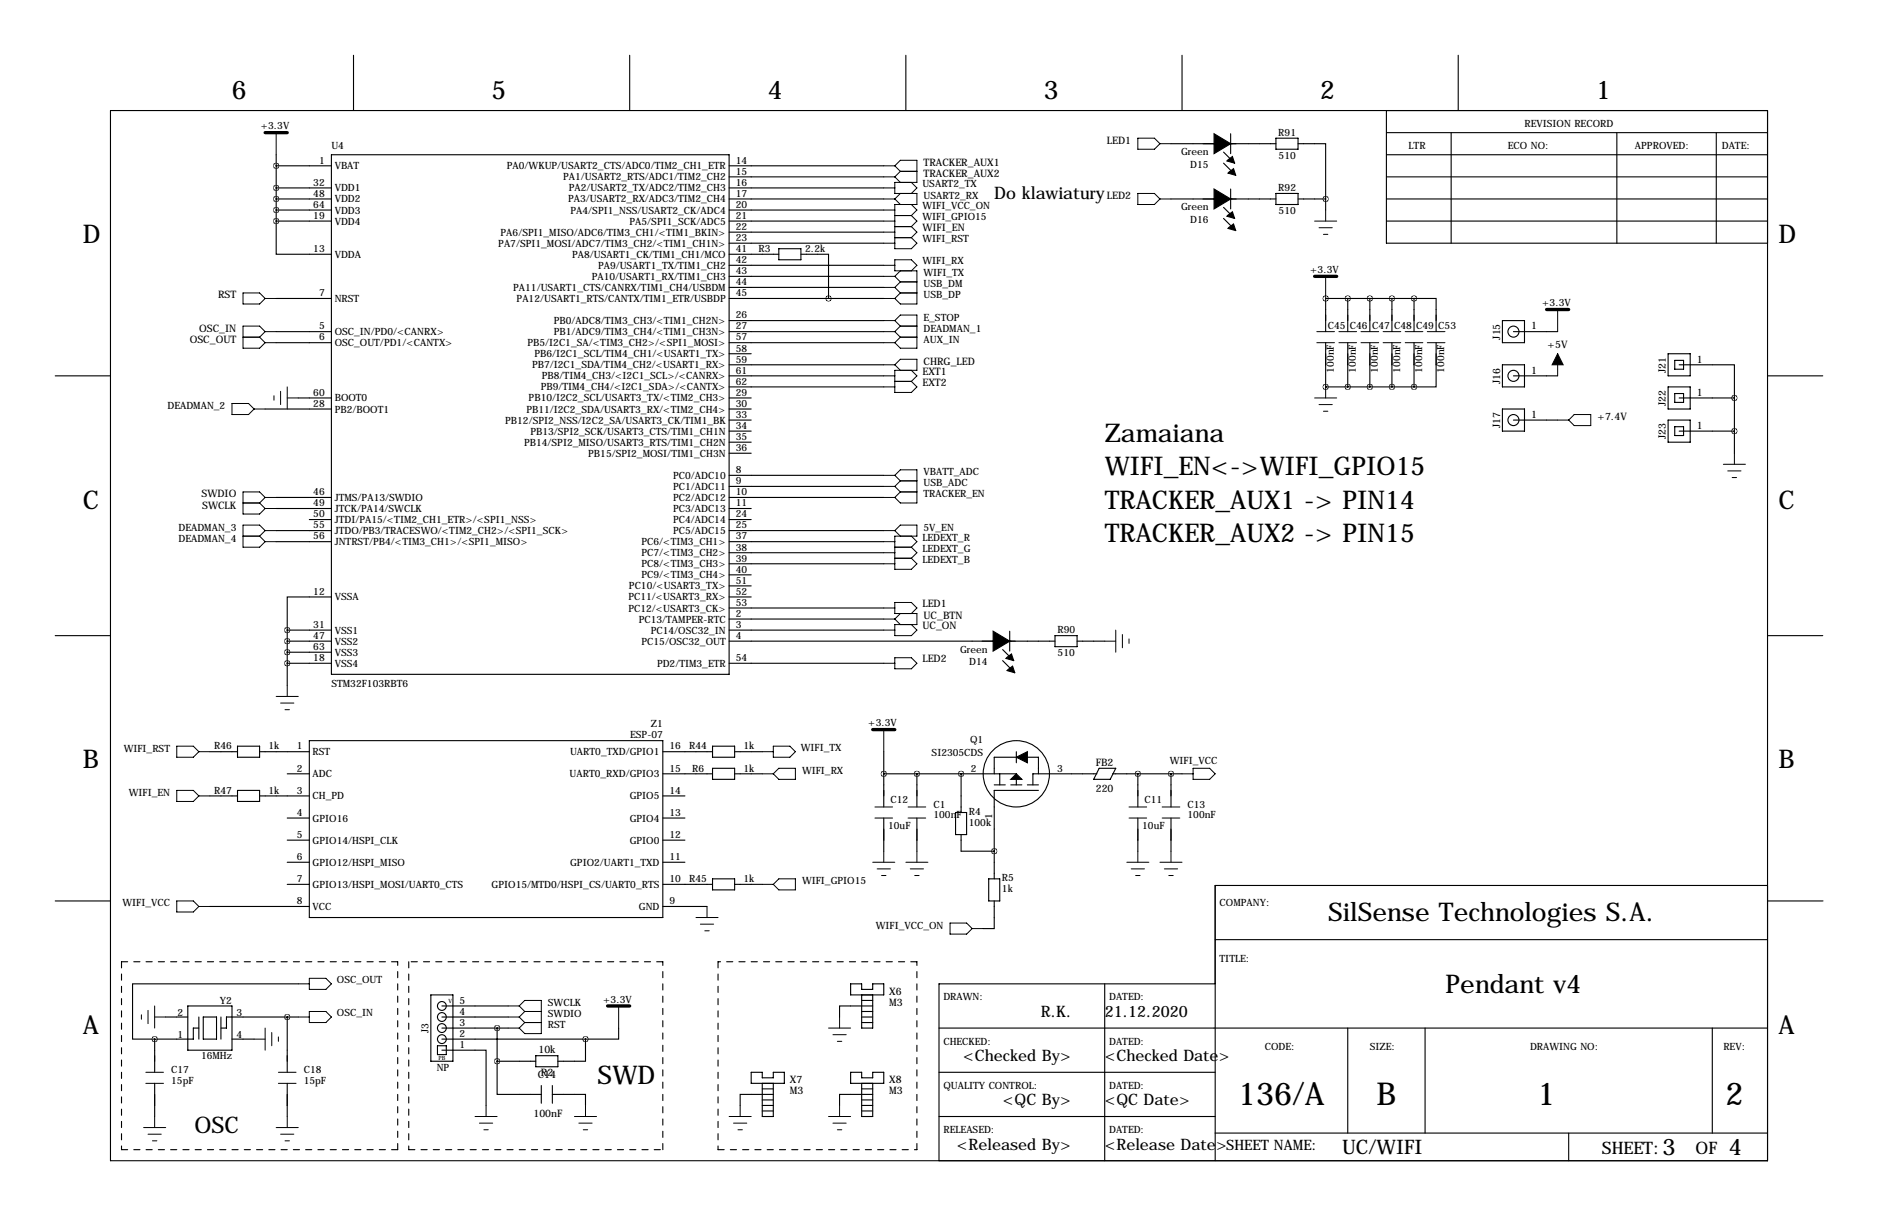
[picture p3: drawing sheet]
<svg xmlns="http://www.w3.org/2000/svg" width="432mm" height="279mm" viewBox="0 0 432 279" stroke-linecap="round" stroke-linejoin="round" font-family="sans-serif">
<g fill="none" stroke="#000" stroke-width=".25">
<path d="M81.3 12.7v12.7M144.8 12.7v12.7M208.3 12.7v12.7M271.8 12.7v12.7M335.3 12.7v12.7M25.4 25.4h381v241.3h-381zM63.5 38.1h12.7M63.5 35.6v15.2M76.2 35.6h91.4v119.3h-91.4zM167.6 38.1h35.6M269.2 33h24.2M281.3 35l2.6 2.5"/>
<path d="M281.3 37.5l2.6 2.5M283 30.7v4.6M293.4 31.8h5v2.5h-5zM298.4 33h6.4v12.7M318.8 30.5h87.6M318.8 35.6h87.6M318.8 25.4v30.5h87.6M333.7 30.5v25.4M371.8 30.5v25.4M394.6 30.5v25.4M63.5 50.8v7.6h12.7M63.5 45.7h12.7"/>
<path d="M63.5 50.8h12.7M63.5 43.2h12.7M63.5 48.3h12.7M167.6 45.7h35.6M167.6 50.8h35.6M167.6 55.9h35.6M167.6 40.6h35.6M167.6 58.4h11.5M167.6 43.2h35.6M167.6 48.3h35.6M167.6 53.3h35.6M179.1 57.2h5v2.5h-5z"/>
<path d="M184.1 58.4h6.4v10.2M269.2 45.7h24.2M281.3 47.7l2.6 2.5M281.3 50.2l2.6 2.5M283 43.4v4.6M293.4 44.4h5v2.6h-5zM298.4 45.7h6.4M304.8 45.7v2.6M318.8 45.7h87.6M318.8 50.8h87.6M318.8 40.6h87.6M63.5 76.2h12.7"/>
<path d="M63.5 78.7h12.7M63.5 68.6h12.7M167.6 76.2h35.6M167.6 78.7h35.6M167.6 68.6h35.6M167.6 73.7h35.6M167.6 61h35.6M167.6 63.5h35.6M167.6 66h35.6M304.8 68.6h.1M304.8 68.6h20.3M304.8 68.6v7.6"/>
<path d="M304.8 78.7v10.2M309.9 68.6v7.6M309.9 78.7v10.2M315 68.6v7.6M315 78.7v10.2M320 68.6v7.6M320 78.7v10.2M325.1 68.6h5.1v7.6M325.1 68.6v7.6M325.1 78.7v10.2M330.2 78.7v10.2h-5.1M345.4 73.7h5.1v5h-5.1z"/>
<path d="M348 76.2h10.1M12.7 86.4h12.7M61 94h15.2M68.6 91.4h7.6M167.6 86.4h35.6M167.6 94h5.1M167.6 91.4h5.1M167.6 96.5h5.1M167.6 99.1h5.1M167.6 81.3h5.1M167.6 83.8h35.6M167.6 88.9h35.6"/>
<path d="M304.8 88.9h.1M304.8 88.9h20.3M345.4 94h5.1v5.1h-5.1zM345.4 83.8h5.1v5.1h-5.1zM348 86.4h10.1M348 96.5h10.1M383.5 81.3h5.1v5.1h-5.1zM383.5 88.9h5.1v5.1h-5.1zM383.5 96.5h5.1v5.1h-5.1zM385.1 82.8h2v2h-2zM385.1 90.4h2v2.1h-2zM385.1 98h2v2.1h-2z"/>
<path d="M386.1 83.8h12.7v7.6M386.1 91.4h12.7M386.1 99.1h12.7M398.8 91.4v12.7M406.4 86.4h12.7M63.5 114.3h12.7M63.5 116.8h12.7M71.1 119.4h5.1M167.6 109.2h35.6M167.6 111.8h35.6M167.6 114.3h35.6M167.6 116.8h5.1"/>
<path d="M167.6 119.4h5.1M167.6 101.6h5.1M167.6 104.1h5.1M63.5 121.9h12.7M63.5 124.5h12.7M76.2 137.2h-10.2v7.6M167.6 137.2h5.1M167.6 121.9h35.6M167.6 124.5h35.6M167.6 127h35.6M167.6 129.5h35.6M167.6 132.1h5.1"/>
<path d="M167.6 134.6h5.1M167.6 139.7h35.6M12.7 146h12.7M66 144.8h10.2M66 147.3h10.2M66 152.4h10.2M66 149.9h10.2M66 144.8v12.7M167.6 142.2h35.6M167.6 144.8h35.6M167.6 147.3h75M167.6 152.4h35.6"/>
<path d="M230.5 149.3l2.6 2.5M230.5 151.8l2.6 2.5M232.2 145v4.6M242.6 146h5v2.6h-5zM247.6 147.3h6.4M406.4 146h12.7M48.3 172.7h6.3M54.6 171.4h5.1v2.6h-5.1zM59.7 172.7h11.4M66 177.8h5.1M71.1 170.2h81.3v40.6h-81.3zM152.4 172.7h11.4"/>
<path d="M152.4 177.8h11.4M163.8 171.4h5.1v2.6h-5.1zM163.8 176.5h5.1v2.6h-5.1zM168.9 172.7h6.4M168.9 177.8h6.4M203.2 177.8h30.5v2.5M203.2 172.7v12.7M210.8 177.8v7.6M221 177.8h.1M221 177.8v8.9M228.6 177.8v-3.8h10.2v3.8M229.9 177.8v2.5"/>
<path d="M233.7 172.7v2.6M252.2 177.8h-14.7v2.5M252.7 176.5h3.8l-1.2 2.6h-3.8zM255.8 177.8h16M261.6 177.8v7.6M269.2 177.8v7.6M48.3 182.9h6.3M54.6 181.6h5.1v2.5h-5.1zM59.7 182.9h11.4M66 188h5.1M66 193h5.1M66 198.1h5.1"/>
<path d="M152.4 182.9h5.1M152.4 188h5.1M152.4 193h5.1M152.4 198.1h5.1M203.2 188v7.6M210.8 188v7.6M219.7 186.7h2.5v5.1h-2.5zM221 191.8v3.8h7.6M228.6 180.3h2.5M232.4 180.3h2.5M236.2 180.3h2.6M238.8 181.6h-10.2v20.3"/>
<path d="M261.6 188v7.6M269.2 188v7.6M12.7 207h12.7M48.3 208.3h22.8M66 203.2h5.1M152.4 203.2h11.4M152.4 208.3h10.2M163.8 201.9h5.1v2.6h-5.1zM168.9 203.2h6.4M227.3 201.9h2.6v5.1h-2.6zM228.6 207v6.4h-2.5M279.4 215.9h127"/>
<path d="M406.4 203.5h-127v63.2M406.5 207h12.7M35.6 238.8v7.6M38.1 233.7h5.1M43.2 231.1h10.1v10.2h-10.1zM45.7 236.2h-1.3v2.6h-8.8M45.7 233.7v5.1M46.7 233.7h3.1v5.1h-3.1zM50.8 233.7v5.1M53.3 238.8h5.1M66 233.7v12.7M68.6 226.1h-38.1v12.7h5.1"/>
<path d="M68.6 233.7h-16.5v2.5h-1.3M99.1 228.6h5v15.2h-5zM101.6 236.2h15.2M101.6 238.8h33M101.6 233.7h15.2M101.6 231.1h15.2M114.3 236.2v7.6M134.6 238.8v5h-6.3M142.2 236.2v2.6h-7.6M195.6 226.1h2.5v1.2h2.6v-1.2h2.5v2.5h-7.6zM198.1 228.6v7.6h2.6v-7.6M198.1 233.7h2.6"/>
<path d="M198.1 232.4h2.6M198.1 229.9h2.6M198.1 234.9h2.6M200.7 231.1h-7.7v2.6M215.9 236.2h190.5M254 226.1v40.6M279.4 226.1h-63.5v40.6M309.9 236.2v24.1M327.7 236.2v24.1M393.7 236.2v24.1M35.6 248.9v7.6M66 248.9v7.6"/>
<path d="M100.6 240.3h2v2h-2zM101.6 241.3h10.2v12.7M114.3 243.8v7.7h10.2M114.3 243.8h8.9M123.2 242.6h5.1v2.5h-5.1zM124.5 249.4v4.1M127 251.5h7.6v2.5M127 249.4v4.1M172.7 246.4h2.6v1.2h2.5v-1.2h2.5v2.5h-7.6zM175.3 248.9v7.6h2.5v-7.6M175.3 252.7h2.5M175.3 250.2h2.5"/>
<path d="M175.3 254h2.5M175.3 255.3h2.5M177.8 251.5h-7.6v2.5M195.6 246.4h2.5v1.2h2.6v-1.2h2.5v2.5h-7.6zM198.1 248.9v7.6h2.6v-7.6M198.1 252.7h2.6M198.1 250.2h2.6M198.1 254h2.6M198.1 255.3h2.6M200.7 251.5h-7.7v2.5M215.9 246.4h63.5M215.9 256.5h63.5"/>
<path d="M279.4 260.3h127M360.7 260.3v6.4"/>
<circle cx="348" cy="76.2" r="1.27"/>
<circle cx="348" cy="86.4" r="1.27"/>
<circle cx="348" cy="96.5" r="1.27"/>
<circle cx="233.7" cy="177.8" r="7.6"/>
<circle cx="101.6" cy="238.8" r="1.02"/>
<circle cx="101.6" cy="236.2" r="1.02"/>
<circle cx="101.6" cy="233.7" r="1.02"/>
<circle cx="101.6" cy="231.1" r="1.02"/>
</g>
<path d="M27.9 221v43.2M91.4 221h-63.5M94 221v43.2M152.4 221h-58.4M165.1 221v43.2M210.8 221h-45.7M27.9 264.2h63.5M91.4 264.2v-43.2M94 264.2h58.4M152.4 264.2v-43.2M165.1 264.2h45.7M210.8 264.2v-43.2" fill="none" stroke="#000" stroke-width=".25" stroke-dasharray="1.4 1.4"/>
<g fill="#000" stroke="#000" stroke-width=".25">
<path d="M279.1 30.7l3.9 2.3h-3.9zM279.1 33h3.9l-3.9 2.3zM282.3 36.7l1.1-.7 .5 1.5-1.8-.5zM279.1 43.4l3.9 2.3h-3.9zM279.1 45.7h3.9l-3.9 2.3zM282.1 49.7l1.3-1 .5 1.5zM282.3 39.8l1.3-1 .5 1.5zM282.3 52.5l1.3-1 .5 1.5zM228.3 145l3.9 2.3h-3.9zM228.3 147.3h3.9l-3.9 2.3zM231.5 151l1.1-.7 .5 1.5-1.8-.5zM231.5 154.1l1.3-1 .5 1.5z"/>
<path d="M232.4 179.1l1.3-1.3 1.2 1.3zM233.7 174l2.5-1.3v2.6z"/>
</g>
<g fill="none" stroke="#000" stroke-width=".23">
<path d="M63.5 30.5v5.1M203.2 38.1h2.5M205.7 38.1l1.3-1.3h3.8v5.1h-5.1v2.5h5.1v2.6h-5.1v10.2h3.8l1.3-1.3-1.3-1.3M205.7 38.1l1.3 1.3M207 39.4h3.8M207 39.4l-1.3 1.2M261.6 31.8h3.8l1.3 1.2-1.3 1.3h-3.8zM266.7 33h2.5M203.2 43.2h2.5M203.2 45.7h2.5M203.2 48.3h2.5M203.2 50.8h2.5"/>
<path d="M203.2 55.9h2.5M203.2 53.3h2.5M203.2 40.6h2.5M205.7 45.7l1.3 1.3M205.7 49.5h3.8M205.7 52.1h3.8M205.7 54.6h3.8M205.7 40.6l1.3 1.3M207 44.4l-1.3 1.3M209.5 41.9l1.3 1.3-1.3 1.2M209.5 49.5l1.3 1.3-1.3 1.3M209.5 47l1.3 1.3-1.3 1.2"/>
<path d="M209.5 52.1l1.3 1.2-1.3 1.3M261.6 44.4h3.8l1.3 1.3-1.3 1.3h-3.8zM266.7 45.7h2.5M302.3 50.8h5M303.3 52.3h3M304.3 53.8h1M304.8 48.3v2.5M55.9 67.3h3.8l1.3 1.3-1.3 1.2h-3.8zM55.9 77.5h3.8M59.7 77.5l1.3 1.2M61 76.2h2.5M61 78.7h2.5"/>
<path d="M61 68.6h2.5M61 76.2l-1.3-1.3h-3.8v5.1h3.8l1.3-1.3M61 76.2l-1.3 1.3M203.2 76.2h2.5M203.2 78.7h2.5M203.2 68.6h2.5M203.2 66h2.5M203.2 73.7h2.5M203.2 61h2.5M203.2 63.5h2.5M205.7 73.7l1.3-1.3h3.8v7.6h-3.8l-1.3-1.3M205.7 66l1.3 1.3"/>
<path d="M205.7 73.7l1.3 1.2M205.7 76.2l1.3 1.3M205.7 63.5l1.3 1.3M207 67.3h3.8M207 67.3l-1.3 1.3M207 64.8h3.8M207 64.8l-1.3 1.2M207 74.9h3.8M207 77.5h3.8M207 74.9l-1.3 1.3M207 77.5l-1.3 1.2M207 62.2l-1.3 1.3"/>
<path d="M209.5 62.2l1.3-1.2-1.3-1.3h-3.8v2.5h5.1v7.6h-3.8l-1.3-1.2M302.8 76.2h4M302.8 78.7h4M304.8 63.5v5.1M307.8 76.2h4.1M307.8 78.7h4.1M312.9 76.2h4.1M312.9 78.7h4.1M318 76.2h4.1M318 78.7h4.1M323.1 76.2h4.1M323.1 78.7h4.1"/>
<path d="M328.2 76.2h4M328.2 78.7h4M358.1 71.1v5.1M53.3 92.7h3.8l1.3 1.3-1.3 1.2h-3.8zM58.4 94h2.6M63 90.9v1M64.5 89.9v3.1M66 91.4h2.6M66 88.9v5.1M203.2 86.4h2.5M203.2 88.9h2.5M203.2 83.8h2.5"/>
<path d="M205.7 83.8l1.3-1.3h3.8v2.6h-5.1v5.1h3.8l1.3-1.3-1.3-1.3M205.7 87.6h3.8M205.7 83.8l1.3 1.3M209.5 85.1l1.3 1.3-1.3 1.2M302.3 91.4h5M303.3 93h3M304.3 94.5h1M304.8 88.9v2.5M358.1 81.3v5.1M358.1 96.5h2.6M360.7 96.5l1.2-1.3h3.9v2.6h-3.9zM55.9 115.6h3.8"/>
<path d="M59.7 115.6l1.3 1.2M61 114.3l-1.3-1.3h-3.8v5.1h3.8l1.3-1.3M61 114.3h2.5M61 114.3l-1.3 1.3M61 116.8h2.5M203.2 109.2h2.5M203.2 111.8h2.5M203.2 114.3h2.5M205.7 109.2l1.3-1.3h3.8v7.7h-3.8l-1.3-1.3M205.7 109.2l1.3 1.3M205.7 111.8l1.3 1.2M207 110.5h3.8"/>
<path d="M207 113h3.8M207 110.5l-1.3 1.3M207 113l-1.3 1.3M396.2 106.7h5.1M397.3 108.2h3M398.3 109.7h1M398.8 104.1v2.6M55.9 123.2h3.8M59.7 123.2l1.3 1.3M61 124.5h2.5M61 121.9l-1.3-1.2h-3.8v5h3.8l1.3-1.2M61 121.9h2.5"/>
<path d="M61 121.9l-1.3 1.3M203.2 124.5h2.5M203.2 127h2.5M203.2 129.5h2.5M203.2 121.9h2.5M203.2 139.7h2.5M205.7 121.9l1.3-1.2h3.8v2.5h-5.1v7.6h3.8l1.3-1.3-1.3-1.2M205.7 125.7h3.8M205.7 121.9l1.3 1.3M205.7 128.3h3.8M209.5 123.2l1.3 1.3-1.3 1.2M209.5 125.7l1.3 1.3-1.3 1.3"/>
<path d="M66 157.5v2.5M203.2 142.2h2.5M203.2 144.8h2.5M203.2 152.4h2.5M205.7 151.1h3.8l1.3 1.3-1.3 1.3h-3.8zM205.7 142.2l1.3 1.3M207 141l-1.3 1.2M209.5 141l1.3-1.3-1.3-1.3h-3.8v2.6h5.1v2.5h-5.1v2.5h3.8l1.3-1.2-1.3-1.3M254 147.3h2.5M256.5 144.8v5.1M258.1 145.8v3M259.6 146.8v1"/>
<path d="M40.6 171.4h3.8l1.3 1.3-1.3 1.3h-3.8zM45.7 172.7h2.6M63.5 160h5.1M64.5 161.5h3.1M65.5 163.1h1M175.3 172.7h2.5M175.3 177.8h2.5M177.8 171.4h3.8l1.3 1.3-1.3 1.3h-3.8zM177.8 177.8l1.3-1.3h3.8v2.6h-3.8zM203.2 167.6v5.1M271.8 177.8h2.5M274.3 176.5h3.8l1.3 1.3-1.3 1.3h-3.8z"/>
<path d="M40.6 181.6h3.8l1.3 1.3-1.3 1.2h-3.8zM45.7 182.9h2.6M200.7 198.1h5M201.2 185.4h4M201.2 188h4M201.7 199.6h3M203.2 195.6v2.5M208.3 198.1h5.1M208.8 185.4h4.1M208.8 188h4.1M209.3 199.6h3M210.8 195.6v2.5"/>
<path d="M259.1 198.1h5.1M259.6 185.4h4.1M259.6 188h4.1M260.1 199.6h3M261.6 195.6v2.5M266.7 198.1h5.1M267.2 185.4h4.1M267.2 188h4.1M267.7 199.6h3.1M269.2 195.6v2.5M40.6 207h3.8l1.3 1.3-1.3 1.2h-3.8zM45.7 208.3h2.6"/>
<path d="M160 210.8h5.1M161 212.3h3.1M162.1 213.9h1M162.6 208.3v2.5M175.3 203.2h2.5M177.8 203.2l1.3-1.3h3.8v2.6h-3.8zM202.7 201.2h1M210.3 201.2h1M218.4 212.1h3.8l1.3 1.3-1.3 1.2h-3.8zM223.5 213.4h2.6M261.1 201.2h1M268.7 201.2h1"/>
<path d="M32.5 233.2v1M34 232.2v3M35.6 233.7h2.5M35.6 231.1v5.1M58.4 238.8h2.6M61 236.2v5.1M62.5 237.2v3.1M64 238.3v1M68.6 233.7h2.5M68.6 226.1h2.5M71.1 232.4h3.8l1.3 1.3-1.3 1.2h-3.8zM71.1 224.8h3.8l1.3 1.3-1.3 1.2h-3.8z"/>
<path d="M116.8 236.2h2.6M116.8 233.7h2.6M116.8 231.1h2.6M119.4 231.1l1.2-1.2h3.9v7.6h-3.9l-1.2-1.3M119.4 233.7l1.2 1.2M119.4 231.1l1.2 1.3M120.6 234.9l-1.2 1.3M120.6 234.9h3.9M120.6 232.4h3.9M120.6 232.4l-1.2 1.3M142.2 231.1v5.1M190.5 236.2h5.1"/>
<path d="M191.5 237.7h3.1M192.5 239.3h1M193 233.7v2.5M33 259.1h5.1M33.5 246.4h4.1M33.5 248.9h4.1M35.6 256.5v2.6M63.5 259.1h5.1M64 246.4h4.1M64 248.9h4.1M66 256.5v2.6M109.2 256.5h5.1"/>
<path d="M110.2 258.1h3.1M111.3 259.6h1M111.8 254v2.5M132.1 256.5h5.1M133.1 258.1h3M134.1 259.6h1M134.6 254v2.5M167.6 256.5h5.1M168.7 258.1h3M169.7 259.6h1M170.2 254v2.5M190.5 256.5h5.1"/>
<path d="M191.5 258.1h3.1M192.5 259.6h1M193 254v2.5M34 260.6h3.1M35.1 262.1h1M64.5 260.6h3.1M65.5 262.1h1"/>
</g>
<path d="M61 30.5h5M302.3 63.5h5M355.6 71.1h5.1M200.7 167.6h5M139.7 231.1h5.1" fill="none" stroke="#000" stroke-width=".76"/>
<path d="M358.1 81.3l1.3 2.5h-2.5z" fill="#000" stroke="#000" stroke-width=".23"/>
<path d="M220.9 177.8a.05 .05 0 0 0 .1 0 .05 .05 0 0 0-.1 0zM210.8 177.8a.05 .05 0 0 0 .1 0 .05 .05 0 0 0-.1 0zM261.6 177.8a.05 .05 0 0 0 .1 0 .05 .05 0 0 0-.1 0zM269.2 177.8a.05 .05 0 0 0 .1 0 .05 .05 0 0 0-.1 0zM66 144.8a.05 .05 0 0 0 .1 0 .05 .05 0 0 0-.1 0zM66 147.3a.05 .05 0 0 0 .1 0 .05 .05 0 0 0-.1 0zM66 149.9a.05 .05 0 0 0 .1 0 .05 .05 0 0 0-.1 0zM66 152.4a.05 .05 0 0 0 .1 0 .05 .05 0 0 0-.1 0zM35.5 238.8a.05 .05 0 0 0 .1 0 .05 .05 0 0 0-.1 0zM66 233.7a.05 .05 0 0 0 .1 0 .05 .05 0 0 0-.1 0zM134.6 238.8a.05 .05 0 0 0 .1 0 .05 .05 0 0 0-.1 0zM309.8 68.6a.05 .05 0 0 0 .1 0 .05 .05 0 0 0-.1 0zM314.9 68.6a.05 .05 0 0 0 .1 0 .05 .05 0 0 0-.1 0zM320 68.6a.05 .05 0 0 0 .1 0 .05 .05 0 0 0-.1 0zM325.1 68.6a.05 .05 0 0 0 .1 0 .05 .05 0 0 0-.1 0zM309.8 88.9a.05 .05 0 0 0 .1 0 .05 .05 0 0 0-.1 0zM314.9 88.9a.05 .05 0 0 0 .1 0 .05 .05 0 0 0-.1 0zM320 88.9a.05 .05 0 0 0 .1 0 .05 .05 0 0 0-.1 0zM325.1 88.9a.05 .05 0 0 0 .1 0 .05 .05 0 0 0-.1 0zM398.7 99.1a.05 .05 0 0 0 .1 0 .05 .05 0 0 0-.1 0zM398.7 91.4a.05 .05 0 0 0 .1 0 .05 .05 0 0 0-.1 0z" fill="#000" stroke="#000" stroke-width="1.3"/>
<g font-size="7.3">
<text x="284.7" y="254">136/A</text>
<text x="316.5" y="254">B</text>
<text x="353.5" y="254">1</text>
<text x="396.7" y="254">2</text>
</g>
<g font-size="5.9">
<text x="53.3" y="22.9">6</text>
<text x="113" y="22.9">5</text>
<text x="176.5" y="22.9">4</text>
<text x="240" y="22.9">3</text>
<text x="303.5" y="22.9">2</text>
<text x="367" y="22.9">1</text>
<text x="19" y="55.9">D</text>
<text x="408.9" y="55.9">D</text>
<text x="254" y="101.6">Zamaiana</text>
<text x="254" y="109.2">WIFI_EN&lt;-&gt;WIFI_GPIO15</text>
<text x="19" y="116.8">C</text>
<text x="254" y="116.8">TRACKER_AUX1 -&gt; PIN14</text>
<text x="408.9" y="116.8">C</text>
<text x="254" y="124.5">TRACKER_AUX2 -&gt; PIN15</text>
<text x="19" y="176.5">B</text>
<text x="408.9" y="176.5">B</text>
<text x="305.4" y="211.6">SilSense Technologies S.A.</text>
<text x="332.4" y="228.1">Pendant v4</text>
<text x="19" y="237.5">A</text>
<text x="408.9" y="237.5">A</text>
<text x="137.4" y="249.2">SWD</text>
</g>
<g font-size="5.3">
<text x="44.7" y="260.3">OSC</text>
<text x="382.3" y="265.5">3</text>
<text x="397.5" y="265.5">4</text>
</g>
<text font-size="4.6" x="308.6" y="265.3">UC/WIFI</text>
<g font-size="4">
<text x="228.6" y="45.7">Do klawiatury</text>
<text x="368.3" y="265">SHEET:</text>
<text x="389.9" y="265">OF</text>
</g>
<g font-size="3.6">
<text x="239.3" y="233.7">R.K.</text>
<text x="254" y="233.7">21.12.2020</text>
<text x="221.4" y="243.8">&lt;Checked By&gt;</text>
<text x="254" y="243.8">&lt;Checked Date&gt;</text>
<text x="230.6" y="254">&lt;QC By&gt;</text>
<text x="254" y="254">&lt;QC Date&gt;</text>
<text x="220" y="264.2">&lt;Released By&gt;</text>
<text x="254" y="264.2">&lt;Release Date&gt;SHEET NAME:</text>
</g>
<g font-size="2.4">
<text x="254.5" y="33">LED1</text>
<text x="212.3" y="38.1">TRACKER_AUX1</text>
<text x="212.3" y="40.6">TRACKER_AUX2</text>
<text x="254.5" y="45.7">LED2</text>
<text x="212.1" y="53.1">WIFI_EN</text>
<text x="50.1" y="68.6">RST</text>
<text x="45.8" y="76.2">OSC_IN</text>
<text x="352" y="75.7">1</text>
<text x="43.6" y="78.7">OSC_OUT</text>
<text x="212.3" y="83.8">CHRG_LED</text>
<text x="344.9" y="78" transform="rotate(-90 344.9 78)">J15</text>
<text x="355.8" y="80">+5V</text>
<text x="390.1" y="83.3">1</text>
<text x="212.1" y="86.1">EXT1</text>
<text x="212.1" y="88.6">EXT2</text>
<text x="344.9" y="88.2" transform="rotate(-90 344.9 88.2)">J16</text>
<text x="352" y="85.9">1</text>
<text x="383" y="85.7" transform="rotate(-90 383 85.7)">J21</text>
<text x="383" y="93.3" transform="rotate(-90 383 93.3)">J22</text>
<text x="390.1" y="90.9">1</text>
<text x="344.9" y="98.4" transform="rotate(-90 344.9 98.4)">J17</text>
<text x="352" y="96">1</text>
<text x="367.3" y="96.5">+7.4V</text>
<text x="383" y="100.9" transform="rotate(-90 383 100.9)">J23</text>
<text x="390.1" y="98.6">1</text>
<text x="46.3" y="114.3">SWDIO</text>
<text x="46.5" y="116.8">SWCLK</text>
<text x="212.1" y="139.4">LED1</text>
<text x="212.3" y="142.2">UC_BTN</text>
<text x="212.1" y="144.5">UC_ON</text>
<text x="212.1" y="152.1">LED2</text>
<text x="252" y="176">FB2</text>
<text x="252" y="181.9">220</text>
<text x="204.5" y="228.6">X6</text>
<text x="204.5" y="231.1">M3</text>
<text x="123.8" y="242">10k</text>
<text x="123.6" y="247.6">C14</text>
<text x="124.4" y="247.3">R2</text>
<text x="181.6" y="248.9">X7</text>
<text x="181.6" y="251.5">M3</text>
<text x="204.5" y="248.9">X8</text>
<text x="204.5" y="251.5">M3</text>
<text x="122.7" y="256.7">100nF</text>
</g>
<g font-size="2.3">
<text x="59.9" y="29.7">+3.3V</text>
<text x="350.5" y="29.2">REVISION RECORD</text>
<text x="76.2" y="34.3">U4</text>
<text x="271.5" y="35.6">Green</text>
<text x="293.9" y="31.2">R91</text>
<text x="323.8" y="34.3">LTR</text>
<text x="346.7" y="34.3">ECO NO:</text>
<text x="375.9" y="34.3">APPROVED:</text>
<text x="395.9" y="34.3">DATE:</text>
<text x="73.4" y="37.6">1</text>
<text x="77" y="38.9">VBAT</text>
<text x="116.5" y="38.9">PA0/WKUP/USART2_CTS/ADC0/TIM2_CH1_ETR</text>
<text x="129.5" y="41.4">PA1/USART2_RTS/ADC1/TIM2_CH2</text>
<text x="169.2" y="37.6">14</text>
<text x="169.2" y="40.1">15</text>
<text x="273.7" y="38.6">D15</text>
<text x="294" y="36.5">510</text>
<text x="72" y="42.7">32</text>
<text x="72" y="45.2">48</text>
<text x="72" y="47.8">64</text>
<text x="77" y="44">VDD1</text>
<text x="77" y="46.5">VDD2</text>
<text x="130.6" y="46.5">PA3/USART2_RX/ADC3/TIM2_CH4</text>
<text x="130.8" y="44">PA2/USART2_TX/ADC2/TIM2_CH3</text>
<text x="169.2" y="42.7">16</text>
<text x="169.2" y="45.2">17</text>
<text x="169.2" y="47.8">20</text>
<text x="212.1" y="42.9">USART2_TX</text>
<text x="212.3" y="45.7">USART2_RX</text>
<text x="293.9" y="43.9">R92</text>
<text x="72" y="50.3">19</text>
<text x="77" y="51.6">VDD4</text>
<text x="77" y="49.1">VDD3</text>
<text x="131.2" y="49.1">PA4/SPI1_NSS/USART2_CK/ADC4</text>
<text x="144.7" y="51.6">PA5/SPI1_SCK/ADC5</text>
<text x="169.2" y="50.3">21</text>
<text x="169.2" y="52.8">22</text>
<text x="212.1" y="48">WIFI_VCC_ON</text>
<text x="212.1" y="50.5">WIFI_GPIO15</text>
<text x="271.5" y="48.3">Green</text>
<text x="273.7" y="51.3">D16</text>
<text x="294" y="49.2">510</text>
<text x="72" y="57.9">13</text>
<text x="77" y="59.2">VDDA</text>
<text x="114.6" y="56.7">PA7/SPI1_MOSI/ADC7/TIM3_CH2/&lt;TIM1_CH1N&gt;</text>
<text x="115.1" y="54.1">PA6/SPI1_MISO/ADC6/TIM3_CH1/&lt;TIM1_BKIN&gt;</text>
<text x="131.6" y="59.2">PA8/USART1_CK/TIM1_CH1/MCO</text>
<text x="169.2" y="55.4">23</text>
<text x="169.2" y="57.9">41</text>
<text x="174.4" y="57.9">R3</text>
<text x="185.1" y="57.9">2.2k</text>
<text x="212.1" y="55.6">WIFI_RST</text>
<text x="136" y="64.3">PA10/USART1_RX/TIM1_CH3</text>
<text x="137.5" y="61.8">PA9/USART1_TX/TIM1_CH2</text>
<text x="169.2" y="60.5">42</text>
<text x="169.2" y="63">43</text>
<text x="169.2" y="65.5">44</text>
<text x="212.1" y="60.7">WIFI_RX</text>
<text x="212.3" y="63.5">WIFI_TX</text>
<text x="301.2" y="62.7">+3.3V</text>
<text x="73.4" y="68.1">7</text>
<text x="77" y="69.4">NRST</text>
<text x="118" y="66.8">PA11/USART1_CTS/CANRX/TIM1_CH4/USBDM</text>
<text x="118.8" y="69.4">PA12/USART1_RTS/CANTX/TIM1_ETR/USBDP</text>
<text x="169.2" y="68.1">45</text>
<text x="212.3" y="68.6">USB_DP</text>
<text x="212.3" y="66">USB_DM</text>
<text x="354.6" y="70.4">+3.3V</text>
<text x="73.4" y="75.7">5</text>
<text x="77" y="77">OSC_IN/PD0/&lt;CANRX&gt;</text>
<text x="127.3" y="74.5">PB0/ADC8/TIM3_CH3/&lt;TIM1_CH2N&gt;</text>
<text x="127.3" y="77">PB1/ADC9/TIM3_CH4/&lt;TIM1_CH3N&gt;</text>
<text x="169.2" y="73.2">26</text>
<text x="169.2" y="75.7">27</text>
<text x="212.3" y="73.7">E_STOP</text>
<text x="212.3" y="76.2">DEADMAN_1</text>
<text x="305.3" y="75.7">C45</text>
<text x="310.4" y="75.7">C46</text>
<text x="315.5" y="75.7">C47</text>
<text x="320.5" y="75.7">C48</text>
<text x="325.6" y="75.7">C49</text>
<text x="330.7" y="75.7">C53</text>
<text x="73.4" y="78.2">6</text>
<text x="77" y="79.5">OSC_OUT/PD1/&lt;CANTX&gt;</text>
<text x="121.3" y="79.5">PB5/I2C1_SA/&lt;TIM3_CH2&gt;/&lt;SPI1_MOSI&gt;</text>
<text x="122.9" y="82.1">PB6/I2C1_SCL/TIM4_CH1/&lt;USART1_TX&gt;</text>
<text x="169.2" y="78.2">57</text>
<text x="169.2" y="80.8">58</text>
<text x="169.2" y="83.3">59</text>
<text x="212.3" y="78.7">AUX_IN</text>
<text x="122.3" y="84.6">PB7/I2C1_SDA/TIM4_CH2/&lt;USART1_RX&gt;</text>
<text x="124.3" y="89.7">PB9/TIM4_CH4/&lt;I2C1_SDA&gt;/&lt;CANTX&gt;</text>
<text x="124.6" y="87.2">PB8/TIM4_CH3/&lt;I2C1_SCL&gt;/&lt;CANRX&gt;</text>
<text x="169.2" y="85.9">61</text>
<text x="169.2" y="88.4">62</text>
<text x="306.7" y="85.6" transform="rotate(-90 306.7 85.6)">100nF</text>
<text x="311.7" y="85.6" transform="rotate(-90 311.7 85.6)">100nF</text>
<text x="316.8" y="85.6" transform="rotate(-90 316.8 85.6)">100nF</text>
<text x="321.9" y="85.6" transform="rotate(-90 321.9 85.6)">100nF</text>
<text x="327" y="85.6" transform="rotate(-90 327 85.6)">100nF</text>
<text x="332.1" y="85.6" transform="rotate(-90 332.1 85.6)">100nF</text>
<text x="38.5" y="94">DEADMAN_2</text>
<text x="72" y="93.5">28</text>
<text x="72" y="90.9">60</text>
<text x="77" y="94.8">PB2/BOOT1</text>
<text x="77" y="92.2">BOOT0</text>
<text x="121" y="94.8">PB11/I2C2_SDA/USART3_RX/&lt;TIM2_CH4&gt;</text>
<text x="121.6" y="92.2">PB10/I2C2_SCL/USART3_TX/&lt;TIM2_CH3&gt;</text>
<text x="169.2" y="90.9">29</text>
<text x="169.2" y="93.5">30</text>
<text x="116.2" y="97.3">PB12/SPI2_NSS/I2C2_SA/USART3_CK/TIM1_BK</text>
<text x="121.9" y="99.9">PB13/SPI2_SCK/USART3_CTS/TIM1_CH1N</text>
<text x="169.2" y="96">33</text>
<text x="169.2" y="98.6">34</text>
<text x="169.2" y="101.1">35</text>
<text x="120.5" y="102.4">PB14/SPI2_MISO/USART3_RTS/TIM1_CH2N</text>
<text x="135.3" y="104.9">PB15/SPI2_MOSI/TIM1_CH3N</text>
<text x="169.2" y="103.6">36</text>
<text x="72" y="113.8">46</text>
<text x="154.8" y="110">PC0/ADC10</text>
<text x="154.8" y="112.6">PC1/ADC11</text>
<text x="169.2" y="108.7">8</text>
<text x="169.2" y="111.3">9</text>
<text x="169.2" y="113.8">10</text>
<text x="212.3" y="109.2">VBATT_ADC</text>
<text x="212.3" y="111.8">USB_ADC</text>
<text x="72" y="116.3">49</text>
<text x="72" y="118.9">50</text>
<text x="77" y="115.1">JTMS/PA13/SWDIO</text>
<text x="77" y="117.6">JTCK/PA14/SWCLK</text>
<text x="154.8" y="115.1">PC2/ADC12</text>
<text x="154.8" y="117.6">PC3/ADC13</text>
<text x="169.2" y="116.3">11</text>
<text x="169.2" y="118.9">24</text>
<text x="212.3" y="114.3">TRACKER_EN</text>
<text x="41" y="121.9">DEADMAN_3</text>
<text x="41" y="124.5">DEADMAN_4</text>
<text x="72" y="121.4">55</text>
<text x="72" y="124">56</text>
<text x="77" y="120.2">JTDI/PA15/&lt;TIM2_CH1_ETR&gt;/&lt;SPI1_NSS&gt;</text>
<text x="77" y="122.7">JTDO/PB3/TRACESWO/&lt;TIM2_CH2&gt;/&lt;SPI1_SCK&gt;</text>
<text x="77" y="125.3">JNTRST/PB4/&lt;TIM3_CH1&gt;/&lt;SPI1_MISO&gt;</text>
<text x="147.5" y="125.3">PC6/&lt;TIM3_CH1&gt;</text>
<text x="154.8" y="120.2">PC4/ADC14</text>
<text x="154.8" y="122.7">PC5/ADC15</text>
<text x="169.2" y="121.4">25</text>
<text x="169.2" y="124">37</text>
<text x="212.1" y="124.2">LEDEXT_R</text>
<text x="212.3" y="121.9">5V_EN</text>
<text x="147.5" y="127.8">PC7/&lt;TIM3_CH2&gt;</text>
<text x="147.5" y="130.3">PC8/&lt;TIM3_CH3&gt;</text>
<text x="169.2" y="126.5">38</text>
<text x="169.2" y="129">39</text>
<text x="169.2" y="131.6">40</text>
<text x="212.1" y="126.7">LEDEXT_G</text>
<text x="212.1" y="129.3">LEDEXT_B</text>
<text x="72" y="136.7">12</text>
<text x="77" y="138">VSSA</text>
<text x="144.5" y="138">PC11/&lt;USART3_RX&gt;</text>
<text x="144.6" y="135.4">PC10/&lt;USART3_TX&gt;</text>
<text x="147.5" y="132.9">PC9/&lt;TIM3_CH4&gt;</text>
<text x="169.2" y="134.1">51</text>
<text x="169.2" y="136.7">52</text>
<text x="144.5" y="140.5">PC12/&lt;USART3_CK&gt;</text>
<text x="146.9" y="143">PC13/TAMPER-RTC</text>
<text x="169.2" y="141.7">2</text>
<text x="169.2" y="139.2">53</text>
<text x="72" y="144.3">31</text>
<text x="72" y="146.8">47</text>
<text x="72" y="149.4">63</text>
<text x="77" y="145.6">VSS1</text>
<text x="77" y="148.1">VSS2</text>
<text x="147.5" y="148.1">PC15/OSC32_OUT</text>
<text x="149.6" y="145.6">PC14/OSC32_IN</text>
<text x="169.2" y="144.3">3</text>
<text x="169.2" y="146.8">4</text>
<text x="220.7" y="149.9">Green</text>
<text x="243.1" y="145.5">R90</text>
<text x="72" y="151.9">18</text>
<text x="77" y="153.2">VSS4</text>
<text x="77" y="150.7">VSS3</text>
<text x="151.1" y="153.2">PD2/TIM3_ETR</text>
<text x="169.2" y="151.9">54</text>
<text x="222.9" y="152.9">D14</text>
<text x="243.2" y="150.8">510</text>
<text x="76.2" y="157.8">STM32F103RBT6</text>
<text x="149.6" y="167.1">Z1</text>
<text x="199.6" y="166.9">+3.3V</text>
<text x="28.4" y="172.7">WIFI_RST</text>
<text x="49.3" y="172.2">R46</text>
<text x="61.7" y="172.2">1k</text>
<text x="68.3" y="172.2">1</text>
<text x="71.9" y="173.5">RST</text>
<text x="131.1" y="173.5">UART0_TXD/GPIO1</text>
<text x="144.9" y="169.7">ESP-07</text>
<text x="153.9" y="172.2">16</text>
<text x="158.5" y="172.2">R44</text>
<text x="171" y="172.2">1k</text>
<text x="184.1" y="172.5">WIFI_TX</text>
<text x="214.2" y="173.7">SI2305CDS</text>
<text x="223" y="170.8">Q1</text>
<text x="68.3" y="177.3">2</text>
<text x="71.9" y="178.6">ADC</text>
<text x="131" y="178.6">UART0_RXD/GPIO3</text>
<text x="153.9" y="177.3">15</text>
<text x="159.1" y="177.3">R6</text>
<text x="171" y="177.3">1k</text>
<text x="184.4" y="177.8">WIFI_RX</text>
<text x="223.2" y="177.3">2</text>
<text x="243.1" y="177.4">3</text>
<text x="269" y="175.5">WIFI_VCC</text>
<text x="29.6" y="182.9">WIFI_EN</text>
<text x="49.3" y="182.4">R47</text>
<text x="61.7" y="182.4">1k</text>
<text x="68.3" y="182.4">3</text>
<text x="71.9" y="183.7">CH_PD</text>
<text x="144.8" y="183.7">GPIO5</text>
<text x="153.9" y="182.4">14</text>
<text x="204.7" y="184.4">C12</text>
<text x="214.6" y="185.7">C1</text>
<text x="263.1" y="184.4">C11</text>
<text x="273" y="185.7">C13</text>
<text x="68.3" y="187.5">4</text>
<text x="71.9" y="188.8">GPIO16</text>
<text x="144.8" y="188.8">GPIO4</text>
<text x="153.9" y="187.5">13</text>
<text x="204.2" y="190.6">10uF</text>
<text x="214.6" y="188">100nF</text>
<text x="222.8" y="187.2">R4</text>
<text x="222.8" y="189.8">100k</text>
<text x="228.1" y="188.3" transform="rotate(-90 228.1 188.3)">1</text>
<text x="262.6" y="190.6">10uF</text>
<text x="273" y="188">100nF</text>
<text x="68.3" y="192.5">5</text>
<text x="68.3" y="197.6">6</text>
<text x="71.9" y="193.8">GPIO14/HSPI_CLK</text>
<text x="144.8" y="193.8">GPIO0</text>
<text x="153.9" y="197.6">11</text>
<text x="153.9" y="192.5">12</text>
<text x="68.3" y="202.7">7</text>
<text x="71.9" y="198.9">GPIO12/HSPI_MISO</text>
<text x="131.1" y="198.9">GPIO2/UART1_TXD</text>
<text x="153.9" y="202.7">10</text>
<text x="158.5" y="202.7">R45</text>
<text x="171" y="202.7">1k</text>
<text x="184.4" y="203.2">WIFI_GPIO15</text>
<text x="230.4" y="202.4">R5</text>
<text x="28.2" y="208.3">WIFI_VCC</text>
<text x="68.3" y="207.8">8</text>
<text x="71.9" y="204">GPIO13/HSPI_MOSI/UART0_CTS</text>
<text x="71.9" y="209.1">VCC</text>
<text x="113" y="204">GPIO15/MTD0/HSPI_CS/UART0_RTS</text>
<text x="146.9" y="209.1">GND</text>
<text x="153.9" y="207.8">9</text>
<text x="230.4" y="205.1">1k</text>
<text x="280.4" y="208.3">COMPANY:</text>
<text x="201.4" y="213.4">WIFI_VCC_ON</text>
<text x="280.4" y="221">TITLE:</text>
<text x="77.5" y="225.8">OSC_OUT</text>
<text x="40.8" y="233.4">2</text>
<text x="50.6" y="230.6">Y2</text>
<text x="54.4" y="233.4">3</text>
<text x="77.5" y="233.4">OSC_IN</text>
<text x="105.7" y="233.2">4</text>
<text x="105.7" y="230.6">5</text>
<text x="126" y="233.7">SWDIO</text>
<text x="126" y="231.1">SWCLK</text>
<text x="138.7" y="230.4">+3.3V</text>
<text x="216.9" y="229.9">DRAWN:</text>
<text x="255" y="229.9">DATED:</text>
<text x="40.8" y="238.5">1</text>
<text x="54.4" y="238.5">4</text>
<text x="98.6" y="237.3" transform="rotate(-90 98.6 237.3)">J3</text>
<text x="105.7" y="238.3">2</text>
<text x="105.7" y="235.7">3</text>
<text x="126" y="236.2">RST</text>
<text x="46.2" y="243.4">16MHz</text>
<text x="105.7" y="240.8">1</text>
<text x="216.9" y="240">CHECKED:</text>
<text x="255" y="240">DATED:</text>
<text x="290.8" y="241.3">CODE:</text>
<text x="315" y="241.3">SIZE:</text>
<text x="351.8" y="241.3">DRAWING NO:</text>
<text x="396.2" y="241.3">REV:</text>
<text x="39.4" y="246.6">C17</text>
<text x="39.4" y="249">15pF</text>
<text x="69.8" y="246.6">C18</text>
<text x="69.8" y="249">15pF</text>
<text x="100.4" y="246.1">NP</text>
<text x="216.9" y="250.2">QUALITY CONTROL:</text>
<text x="255" y="250.2">DATED:</text>
<text x="216.9" y="260.3">RELEASED:</text>
<text x="255" y="260.3">DATED:</text>
</g>
<g font-size="1.3">
<text x="103.1" y="230.5">V</text>
<text x="100.8" y="243.5">PB</text>
</g>
</svg>
